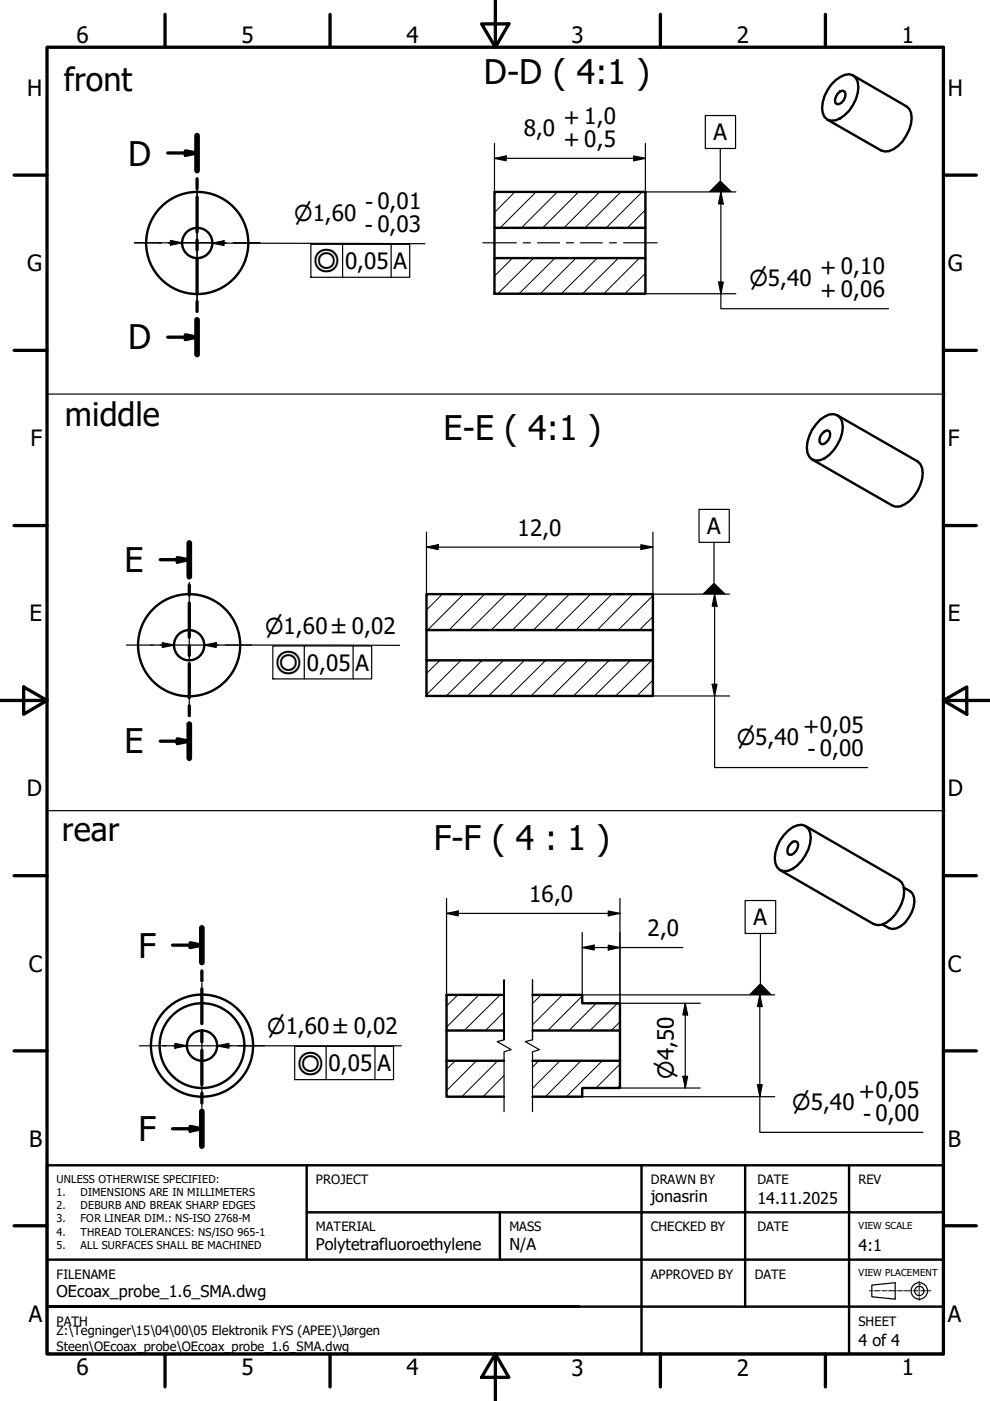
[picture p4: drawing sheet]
<svg xmlns="http://www.w3.org/2000/svg" width="210mm" height="297mm" viewBox="0 0 210 297" stroke-linecap="round" stroke-linejoin="round" font-family="sans-serif">
<!-- layer: Hatch (ISO) -->
<g fill="none" stroke="#000" stroke-width=".21">
<path d="M108.6 54.7l-3.8 3.8M109.2 40.7l-4.4 4.4M113.2 54.7l-7.7 7.6M113.7 40.7l-7.7 7.6M117.7 54.7l-7.7 7.6M118.2 40.7l-7.6 7.6M122.1 54.7l-7.5 7.6M122.7 40.7l-7.6 7.6M126.6 54.7l-7.6 7.6M127.1 40.7l-7.5 7.6M131.1 54.7l-7.6 7.6M131.6 40.7l-7.6 7.6"/>
<path d="M135.6 54.7l-7.6 7.6M136.1 40.7l-7.6 7.6M136.8 58l-4.3 4.3M136.8 44.5l-3.8 3.8M93.8 126l-3.4 3.3M98.3 126l-7.6 7.6M102.7 126l-7.5 7.6M107.3 126l-7.7 7.6M111.8 126l-7.7 7.6M116.2 126l-7.6 7.6M120.7 126l-7.6 7.6M125.2 126l-7.6 7.6"/>
<path d="M129.7 126l-7.6 7.6M134.2 126l-7.6 7.6M138.4 130.7l-2.8 2.9M138.4 126.3l-7.3 7.3M93.3 140l-2.9 2.8M97.7 140l-7.3 7.3M102.2 140l-7.6 7.6M106.7 140l-7.6 7.6M111.2 140l-7.6 7.6M115.7 140l-7.6 7.6M120.2 140l-7.6 7.6M124.7 140l-7.6 7.6"/>
<path d="M129.2 140l-7.6 7.6M133.7 140l-7.7 7.6M138.2 140l-7.6 7.6M138.4 144.2l-3.3 3.4M97.1 210.9l-2.4 2.4M101.5 210.9l-6.8 6.9M106 210.9l-7.6 7.6M106.9 214.6l-4 3.9M114.7 210.9l-1.8 1.9M119.3 210.9l-6.4 6.4M123.4 211.2l-7.3 7.3M126.4 212.7l-5.8 5.8"/>
<path d="M130.9 212.7l-5.8 5.8M131.4 216.6l-1.8 1.9M96.5 224.9l-1.8 1.8M101 224.9l-6.3 6.4M105.5 224.9l-7.6 7.6M106.9 228l-4.5 4.5M114.2 224.9l-1.3 1.3M118.7 224.9l-5.8 5.8M123.2 224.9l-7.6 7.6M127.7 224.9l-7.6 7.6M131.4 230.1l-.5 .6M131.4 225.6l-5 5.1"/>
</g>
<!-- layer: Visible (ISO) -->
<g fill="none" stroke="#000" stroke-width=".51">
<path d="M176.2 18a5.6 5.6 0 0 1 3.9-2.3 2.38 2.38 0 0 1 1.9 2.8 8.1 8.1 0 0 1-4.8 7 2.03 2.03 0 0 1-2.8-1.6 7.3 7.3 0 0 1 1.8-5.9zM177.6 19.9l.6-.5 .5-.2 .4 .2a1.92 1.92 0 0 1-1.7 2.7 1.54 1.54 0 0 1 .2-2.2zM180.8 16l11.4 6.5a3.2 3.2 0 0 1 1 3.7 7.7 7.7 0 0 1-4.7 5.9h-.9l-.8-.2-11.3-6.5M104.8 54.7h32v7.6h-32zM104.8 40.7h32v7.6h-32zM104.8 48.3v6.4M136.8 48.3v6.4M173.9 89l1-.7a2.34 2.34 0 0 1 2.7-.2 2.34 2.34 0 0 1 1.1 2.4 8.3 8.3 0 0 1-4.8 7.1 2.04 2.04 0 0 1-2.7-1.6 8.1 8.1 0 0 1 2.7-7zM174.4 91.9l.5-.5 .5-.2 .4 .2a2 2 0 0 1-1.7 2.8 1.57 1.57 0 0 1 .3-2.3zM177.5 88.1l17.1 9.7a3.4 3.4 0 0 1 .9 3.7 7.9 7.9 0 0 1-4.6 5.9h-1l-.7-.2-17.1-9.8M90.4 126h48v7.6h-48zM90.4 133.6v6.4"/>
<path d="M138.4 133.6v6.4M90.4 140h48v7.6h-48zM167.1 176.1a3.4 3.4 0 0 1 3.7-1 3.2 3.2 0 0 1 1 3.7 8 8 0 0 1-4.7 5.8 2.04 2.04 0 0 1-2.7-1.5 7.9 7.9 0 0 1 2.7-7zM167.6 178.9l.5-.4 .5-.1 .4 .1a1.97 1.97 0 0 1-1.7 2.7 1.57 1.57 0 0 1 .3-2.3zM170.8 175.1l19.8 11.4a3.2 3.2 0 0 1 1 3.7 8 8 0 0 1-4.7 5.9h-.9l-.8-.2-19.8-11.4M191.6 188.2a2.77 2.77 0 0 1 2.3 3.1 6.9 6.9 0 0 1-3.8 5.5l-.9 .2-.7-.2-1.4-.8M94.7 218.5h12.2M106.9 210.9h-12.2v14M112.9 210.9h10.5v1.8h8v5.8M112.9 218.5h18.5M131.4 218.5v6.4M94.7 224.9v7.6h12.2"/>
<path d="M94.7 224.9h12.2M112.9 224.9h18.5M131.4 224.9v5.8h-8v1.8h-10.5"/>
<circle cx="41.8" cy="51.5" r="3.2"/>
<circle cx="41.8" cy="51.5" r="10.8"/>
<circle cx="40.1" cy="136.8" r="3.2"/>
<circle cx="40.1" cy="136.8" r="10.8"/>
<circle cx="42.8" cy="221.7" r="9"/>
<circle cx="42.8" cy="221.7" r="3.2"/>
<circle cx="42.8" cy="221.7" r="10.8"/>
</g>
<!-- layer: Break Line (ISO) -->
<path d="M106.9 220.5v-12.7v12.7l-1.5 .3 3 1.8-1.5 .4v12.7M112.9 220.5v-12.7v12.7l-1.5 .3 3 1.8-1.5 .4v12.7" fill="none" stroke="#000" stroke-width=".25"/>
<!-- layer: Section Line (ISO) -->
<g fill="none" stroke="#000" stroke-width=".7">
<path d="M35.6 32.4h6.2M39.3 32l2.5 .4-2.5 .5zM41.8 28.8v7.4M41.8 37.9v2.1M41.8 41.8v7.4M41.8 50.9v2.1M41.8 54.8v7.4M35.6 71.5h6.2M39.3 71l2.5 .5-2.5 .5zM41.8 63.9v2.1M41.8 67.8v7.4M34 118.7h6.1"/>
<path d="M37.6 118.2l2.5 .5-2.5 .5zM40.1 115.1v7.2M40.1 124.1v2.1M40.1 127.9v7.2M40.1 136.9v2.1M34 157.1h6.1M37.6 156.6l2.5 .5-2.5 .6zM40.1 140.7v7.2M40.1 149.7v2.1M40.1 153.5v7.3M40.3 199.9l2.5 .5-2.5 .5zM42.8 196.7v7.4"/>
<path d="M36.6 200.4h6.2M42.8 205.9v2M42.8 209.7v7.3M42.8 218.8v2.1M36.6 239.3h6.2M40.3 238.8l2.5 .5-2.5 .5zM42.8 222.7v7.3M42.8 231.8v2.1M42.8 235.6v7.4"/>
</g>
<path d="M41.8 28.8v7.4M41.8 67.8v7.4M40.1 115.1v7.2M40.1 153.5v7.3M42.8 196.7v7.4M42.8 235.6v7.4" fill="none" stroke="#000" stroke-width="1.2"/>
<path d="M39.3 32l2.5 .4-2.5 .5zM39.3 71l2.5 .5-2.5 .5zM37.6 118.2l2.5 .5-2.5 .5zM37.6 156.6l2.5 .5-2.5 .6zM40.3 199.9l2.5 .5-2.5 .5zM40.3 238.8l2.5 .5-2.5 .5z" fill="#000"/>
<!-- layer: Border (ISO) -->
<g fill="none" stroke="#000" stroke-width=".7">
<path d="M10 10h190v277.1h-190zM35 3v7M70 3v7M102.1 5.1h5.8l-2.9 4.9zM105 0v10M140 3v7M175 3v7M3 37.1h7M200 37.1h7M3 74.3h7M200 74.3h7M3 111.4h7"/>
<path d="M200 111.4h7M0 148.5h10M5 145.7l5 2.8-5 2.9zM200 148.5l5-2.8v5.7zM200 148.5h10M3 185.7h7M200 185.7h7M3 222.8h7M200 222.8h7M3 259.9h7M200 259.9h7M35 287.1v7"/>
<path d="M70 287.1v7M105 287.1l2.9 4.9h-5.8zM105 287.1v9.9M140 287.1v7M175 287.1v7"/>
</g>
<!-- layer: Title (ISO) -->
<g fill="none" stroke="#000" stroke-width=".25">
<path d="M184.8 272.5l5-.5v3.4l-5-.5z"/>
<circle cx="194.9" cy="273.7" r="1.75"/>
<circle cx="194.9" cy="273.7" r=".98"/>
</g>
<g fill="none" stroke="#000" stroke-width=".21">
<path d="M184.3 273.7h.5M185.1 273.7h.1M185.4 273.7h1.1M186.8 273.7h.1M187.1 273.7h1M188.4 273.7h.1M188.7 273.7h1M190 273.7h.1M190.3 273.7h1.1M191.6 273.7h.1M192 273.7h1M193.2 273.7h.1"/>
<path d="M193.5 273.7h1.1M194.9 272.3h.1M194.9 271.6v.5M194.9 272.6v.9M194.9 273.9v.9M194.9 275v.1M194.9 275.3v.4M194.9 273.7h.1M195.2 273.7h1M196.5 273.7h.1M196.8 273.7h.6"/>
</g>
<path d="M10 247.1h170v40h-170zM65 257h135M65 247.1v20M106 257v10.1M136 247.1v40M158 247.1v29.9M180 247.1h20v40h-20M10 267.1h190M122.7 277h-112.7h190" fill="none" stroke="#000" stroke-width=".51"/>
<!-- layer: Sketch Geometry (ISO) -->
<path d="M9.8 83.6h190.5M9.8 171.9h190.5" fill="none" stroke="#000" stroke-width=".25"/>
<!-- layer: Center Mark (ISO) -->
<g fill="none" stroke="#000" stroke-width=".25">
<path d="M41.8 38.2v5.7M28.5 51.5h5.7M35.7 51.5h1.4M38.7 51.5h6.3M41.8 45.4v1.4M41.8 48.4v6.3M41.8 56.2v1.4M41.8 59.2v5.6M46.5 51.5h1.4M49.5 51.5h5.6M26.8 136.8h5.6M34 136.8h1.5"/>
<path d="M37 136.8h6.2M40.1 123.5v5.6M40.1 130.6v1.5M40.1 133.7v6.2M44.8 136.8h1.5M47.8 136.8h5.6M40.1 141.5v1.4M40.1 144.4v5.7M42.8 208.4v5.6M42.8 215.6v1.4M42.8 218.6v6.2M29.5 221.7h5.7"/>
<path d="M36.6 221.7h1.6M39.6 221.7h6.4M42.8 226.4v1.5M42.8 229.3v5.7M47.4 221.7h1.6M50.5 221.7h5.6"/>
</g>
<!-- layer: Centerline (ISO) -->
<path d="M102.4 51.5h7.1M110.9 51.5h1.6M114 51.5h4.6M120.1 51.5h1.5M123.1 51.5h4.6M129.2 51.5h1.5M132.2 51.5h7.1" fill="none" stroke="#000" stroke-width=".25"/>
<!-- layer: Dimension (ISO) -->
<g fill="none" stroke="#000" stroke-width=".25">
<path d="M104.8 33.6l2.5-.5v1zM104.8 33.6h32M104.8 30.4v10.3M134.4 33.1l2.4 .5-2.4 .5zM136.8 30.4v10.3h19.2M33.6 51.5h5M36.1 51l2.5 .5-2.5 .5zM45 51.5l2.5-.5v1.1zM47.5 51.5h-2.5l45.1 .2M152.3 59.8h1.1l-.6 2.5zM152.8 40.7l.6 2.5h-1.1zM152.8 40.7v24.8h35.6"/>
<path d="M136.8 62.3h19.2M90.4 116l2.5-.5v1zM90.4 116h48M90.4 112.8v13.2M135.9 115.5l2.5 .5-2.5 .5zM138.4 112.8v13.2h16.3M31.9 136.8h5M34.4 136.3l2.5 .5-2.5 .5zM43.3 136.8l2.5-.5v1zM45.8 136.8h-2.5h41.4M151.5 126l.5 2.5h-1zM151.5 126v36.7h32.5"/>
<path d="M138.4 147.6h16.3M151 145.1h1l-.5 2.5zM94.7 193.7l2.5-.5v1zM94.7 193.7h36.7M94.7 190.5v20.4M123.4 197.7v13.2h40.9M129 193.2l2.4 .5-2.4 .5zM131.4 190.5v28M123.4 200.9l2.6-.5v1zM123.4 200.9h21.4M129 200.4l2.4 .5-2.4 .5zM131.4 212.7h17.1"/>
<path d="M145.3 212.7l.5 2.5h-1zM145.3 212.7v18M161.1 210.9l.5 2.5h-1zM161.1 210.9v29.2h34.6M34.6 221.7h5M37.1 221.2l2.5 .5-2.5 .5zM46 221.7l2.5-.5v1zM48.5 221.7h-2.5h39.1M123.4 232.5h40.9M131.4 230.7h17.1M144.8 228.2h1l-.5 2.5zM160.6 230h1l-.5 2.5z"/>
</g>
<g fill="#000">
<path d="M104.8 33.6l2.5-.5v1zM134.4 33.1l2.4 .5-2.4 .5zM36.1 51l2.5 .5-2.5 .5zM45 51.5l2.5-.5v1.1zM152.3 59.8h1.1l-.6 2.5zM152.8 40.7l.6 2.5h-1.1zM90.4 116l2.5-.5v1zM135.9 115.5l2.5 .5-2.5 .5zM34.4 136.3l2.5 .5-2.5 .5zM43.3 136.8l2.5-.5v1zM151.5 126l.5 2.5h-1zM151 145.1h1l-.5 2.5z"/>
<path d="M94.7 193.7l2.5-.5v1zM129 193.2l2.4 .5-2.4 .5zM123.4 200.9l2.6-.5v1zM129 200.4l2.4 .5-2.4 .5zM145.3 212.7l.5 2.5h-1zM161.1 210.9l.5 2.5h-1zM37.1 221.2l2.5 .5-2.5 .5zM46 221.7l2.5-.5v1zM144.8 228.2h1l-.5 2.5zM160.6 230h1l-.5 2.5z"/>
</g>
<!-- layer: Symbol (ISO) -->
<path d="M152.7 38.2l2.6 2.5h-5.1zM148.9 126l2.5-2.5 2.5 2.5zM161.2 208.4l2.5 2.5h-5z" fill="#000"/>
<g fill="none" stroke="#000" stroke-width=".25">
<path d="M149.5 24.5h6.5v7h-6.5zM152.7 31.5v6.7M65.9 51.8h21v7h-21zM72.6 51.8v7M82.9 51.8v7M148.2 108h6.4v7h-6.4zM151.4 115v8.5M57.8 137h21v6.9h-21zM64.5 137v6.9M74.9 137v6.9M158 190.9h6.5v7h-6.5zM161.2 197.9v10.5"/>
<path d="M62.5 221.9h20.9v7h-20.9zM69.2 221.9v7M79.5 221.9v7"/>
</g>
<g font-size="7.2">
<text x="102.6" y="17.9">D-D ( 4:1 )</text>
<text x="27.2" y="35.1">D</text>
<text x="27.2" y="74.1">D</text>
<text x="94" y="93.3">E-E ( 4:1 )</text>
<text x="26.4" y="121.3">E</text>
<text x="26.4" y="159.8">E</text>
<text x="91.9" y="180.2">F-F ( 4 : 1 )</text>
<text x="29.3" y="203.1">F</text>
<text x="29.3" y="241.9">F</text>
</g>
<g font-size="6.9">
<text x="13.5" y="19.2">front</text>
<text x="13.8" y="90.3">middle</text>
<text x="13.1" y="178.2">rear</text>
</g>
<g font-size="4.8">
<text x="16.2" y="9.1">6</text>
<text x="51.2" y="9.1">5</text>
<text x="86.2" y="9.1">4</text>
<text x="121.2" y="9.1">3</text>
<text x="156.2" y="9.1">2</text>
<text x="191.2" y="9.1">1</text>
<text x="5.8" y="20.4">H</text>
<text x="201" y="20.4">H</text>
<text x="111.1" y="28.8">8,0</text>
<text x="119.5" y="26.5">+ 1,0</text>
<text x="151.3" y="29.7">A</text>
<text x="119.5" y="31.2">+ 0,5</text>
<text x="77.4" y="44.6">- 0,01</text>
<text x="77.3" y="49.5">- 0,03</text>
<text x="5.8" y="57.5">G</text>
<text x="73.2" y="57.1">0,05</text>
<text x="83.4" y="57.1">A</text>
<text x="173.9" y="58.3">+ 0,10</text>
<text x="201" y="57.5">G</text>
<text x="173.9" y="63.1">+ 0,06</text>
<text x="6.5" y="94.6">F</text>
<text x="201" y="94.6">F</text>
<text x="109.7" y="113.6">12,0</text>
<text x="149.9" y="113.3">A</text>
<text x="6.3" y="131.7">E</text>
<text x="201" y="131.7">E</text>
<text x="65" y="142.2">0,05</text>
<text x="75.4" y="142.2">A</text>
<text x="170.3" y="155.7">+0,05</text>
<text x="171.2" y="160.6">- 0,00</text>
<text x="5.7" y="168.8">D</text>
<text x="201" y="168.8">D</text>
<text x="112.2" y="191.3">16,0</text>
<text x="159.8" y="196.2">A</text>
<text x="137.3" y="198.5">2,0</text>
<text x="6.1" y="206">C</text>
<text x="201" y="206">C</text>
<text x="69.7" y="227.1">0,05</text>
<text x="80" y="227.1">A</text>
<text x="182.1" y="233">+0,05</text>
<text x="183" y="237.9">- 0,00</text>
<text x="6.2" y="243.1">B</text>
<text x="201" y="243.1">B</text>
<text x="6.1" y="280.2">A</text>
<text x="201" y="280.2">A</text>
<text x="16.2" y="291.6">6</text>
<text x="51.2" y="291.5">5</text>
<text x="86.2" y="291.5">4</text>
<text x="121.2" y="291.6">3</text>
<text x="156.2" y="291.6">2</text>
<text x="191.2" y="291.6">1</text>
</g>
<g font-size="4.6">
<text x="62.4" y="46.8">⌀1,60</text>
<text x="66.4" y="57.7">◎</text>
<text x="158.9" y="60.7">⌀5,40</text>
<text x="56.2" y="134.4">⌀1,60 ±0,02</text>
<text x="58.4" y="142.9">◎</text>
<text x="156.2" y="158">⌀5,40</text>
<text x="56.6" y="219.3">⌀1,60 ±0,02</text>
<text x="63" y="227.8">◎</text>
<text x="142.9" y="228.7" transform="rotate(-90 142.9 228.7)">⌀4,50</text>
<text x="168" y="235.3">⌀5,40</text>
</g>
<g font-size="3.4">
<text x="138" y="254.9">jonasrin</text>
<text x="160.6" y="255.3">14.11.2025</text>
<text x="67" y="265">Polytetrafluoroethylene</text>
<text x="108" y="265.1">N/A</text>
<text x="182" y="265.3">4:1</text>
<text x="12" y="275">OEcoax_probe_1.6_SMA.dwg</text>
<text x="182" y="285.4">4 of 4</text>
</g>
<g font-size="2.7">
<text x="67" y="251.1">PROJECT</text>
<text x="138" y="251.1">DRAWN BY</text>
<text x="160.6" y="251.1">DATE</text>
<text x="182" y="251.1">REV</text>
<text x="67" y="261">MATERIAL</text>
<text x="108" y="261.1">MASS</text>
<text x="138" y="261.1">CHECKED BY</text>
<text x="160.6" y="261">DATE</text>
<text x="12" y="271.1">FILENAME</text>
<text x="138" y="271.1">APPROVED BY</text>
<text x="160" y="271.1">DATE</text>
<text x="12" y="281">PATH</text>
<text x="182" y="281.1">SHEET</text>
<text x="12" y="283.1">Z:\Tegninger\15\04\00\05 Elektronik FYS (APEE)\Jørgen</text>
<text x="12" y="286.4">Steen\OEcoax_probe\OEcoax_probe_1.6_SMA.dwg</text>
</g>
<g font-size="2.3">
<text x="12" y="250.7">UNLESS OTHERWISE SPECIFIED:</text>
<text x="12" y="253.6">1.</text>
<text x="12" y="256.4">2.</text>
<text x="17.1" y="253.6">DIMENSIONS ARE IN MILLIMETERS</text>
<text x="17.1" y="256.4">DEBURB AND BREAK SHARP EDGES</text>
<text x="12" y="259.2">3.</text>
<text x="12" y="262">4.</text>
<text x="17.1" y="259.2">FOR LINEAR DIM.: NS-ISO 2768-M</text>
<text x="17.1" y="262">THREAD TOLERANCES: NS/ISO 965-1</text>
<text x="12" y="264.8">5.</text>
<text x="17.1" y="264.8">ALL SURFACES SHALL BE MACHINED</text>
</g>
<g font-size="2">
<text x="182" y="260.6">VIEW SCALE</text>
<text x="182" y="270.6">VIEW PLACEMENT</text>
</g>
</svg>
